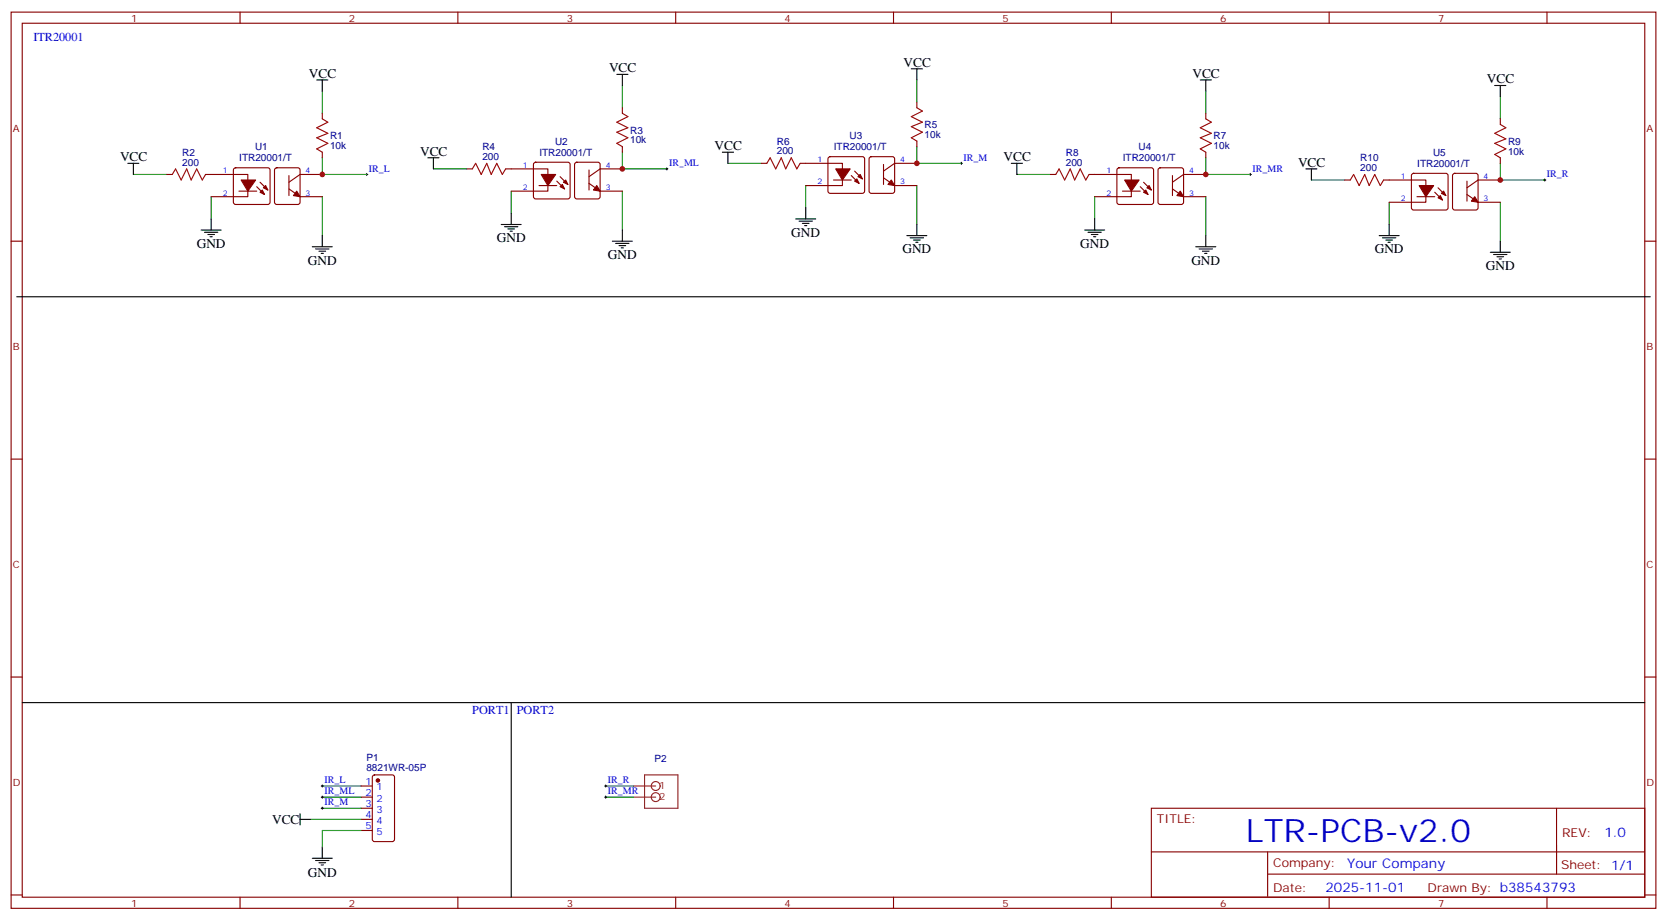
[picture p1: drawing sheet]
<svg xmlns="http://www.w3.org/2000/svg" width="529mm" height="292mm" viewBox="0 0 529 292" stroke-linecap="round" stroke-linejoin="round" font-family="sans-serif">
<g fill="none" stroke="#870000" stroke-width=".35">
<path d="M3.5 3.8h522.1v284.4h-522.1zM7.1 7.4h515v277.3h-515zM76.2 3.8v3.6M145.3 3.8v3.6M214.5 3.8v3.6M283.6 3.8v3.6M352.8 3.8v3.6M421.9 3.8v3.6M491.1 3.8v3.6M102.3 35.9v1.8M197.6 34.2v1.7M291 32.4v1.8"/>
<path d="M382.8 35.9v1.8M476.2 37.7v1.8M52.9 55.4h1.8M65.3 55.4h13.4v7h-11.7M74.3 53.4l.5-.2h10.2l.5 .2 .2 .5v10.3l-.2 .5-.5 .2h-10.2l-.5-.3-.2-.4v-10.3zM81.5 59.2l2.5 2.5M82.5 57.8l2.5 2.5M87.4 53.4l.4-.2h6.7l.5 .2 .2 .5v10.3l-.2 .5-.5 .2h-6.7l-.5-.3-.2-.4v-10.3zM91.7 59.9l3.5 2.5h7.1M91.7 55.7v6.4M102.3 55.4h-7.1l-3.5 2.4M102.3 48.3v1.8"/>
<path d="M148.2 53.6h1.7M160.5 53.6h13.4v7h-11.6M169.6 51.7l.4-.2h10.3l.5 .2 .2 .5v10.2l-.3 .5-.4 .2h-10.3l-.5-.2-.2-.5v-10.2zM171.1 58.9h5.6M176.7 57.5l2.5 2.4M177.8 56.1l2.5 2.4M182.6 51.7l.5-.2h6.7l.5 .2 .2 .5v10.2l-.2 .5-.5 .2h-6.7l-.5-.2-.2-.5v-10.2zM187 58.2l3.5 2.4h7.1M187 53.9v6.4M197.6 46.5v1.8M197.6 53.6h-7.1l-3.5 2.5M241.7 51.8h1.7"/>
<path d="M254 51.8h13.4v7.1h-11.6M263.1 49.9l.4-.2h10.3l.5 .2 .2 .5v10.2l-.3 .5-.4 .2h-10.3l-.5-.2-.2-.5v-10.2zM264.6 57.1h5.6M270.2 55.7l2.5 2.5M271.3 54.3l2.5 2.5M276.1 49.9l.5-.2h6.7l.5 .2 .2 .5v10.2l-.2 .5-.5 .2h-6.7l-.5-.2-.2-.5v-10.2zM280.5 56.4l3.5 2.5h7M280.5 52.2v6.3M291 44.8v1.7M291 51.8h-7l-3.5 2.5M333.4 55.4h1.7M345.7 55.4h13.4v7h-11.6"/>
<path d="M354.8 53.4l.4-.2h10.3l.5 .2 .2 .5v10.3l-.3 .5-.4 .2h-10.3l-.5-.3-.2-.4v-10.3zM361.9 59.2l2.5 2.5M363 57.8l2.5 2.5M367.8 53.4l.5-.2h6.7l.5 .2 .2 .5v10.3l-.2 .5-.5 .2h-6.7l-.5-.3-.2-.4v-10.3zM372.2 59.9l3.5 2.5h7.1M372.2 55.7v6.4M382.8 48.3v1.8M382.8 55.4h-7.1l-3.5 2.4M426.9 57.1h1.7M439.2 57.1h13.4v7.1h-11.6M448.3 55.2l.4-.2h10.3l.5 .2 .2 .5v10.2l-.3 .5-.4 .2h-10.3l-.5-.2-.2-.5v-10.2zM456.5 59.6l2.5 2.5"/>
<path d="M461.3 55.2l.5-.2h6.7l.5 .2 .2 .5v10.2l-.2 .5-.5 .2h-6.7l-.5-.2-.2-.5v-10.2zM465.7 57.5v6.3M476.2 57.1h-7l-3.5 2.5M476.2 50.1v1.7M3.5 76.5h3.6M75.8 60.6h5.7M356.3 60.6h5.6M449.8 62.4h5.6M455.4 61l2.5 2.5M465.7 61.7l3.5 2.5h7M522.1 76.5h3.5M3.5 145.7h3.6"/>
<path d="M522.1 145.7h3.5M3.5 214.8h3.6M522.1 214.8h3.5M114.7 249.4h3.5M114.7 252.9h3.5M114.7 256.4h3.5M114.7 260h3.5M118.4 246.1l.5-.2h5.6l.7 .4v20l-.4 .7h-5.9l-.7-.4v-20zM365.5 256.4h156.6v28.3h-156.6zM494.1 256.5v20.8M114.7 263.5h3.5M365.5 270.3h156.5"/>
<path d="M402.4 277.3h119.6M402.4 270.3v14.1M3.5 284h3.6M76.2 284.7v3.5M145.3 284.7v3.5M214.5 284.7v3.5M283.6 284.7v3.5M352.8 284.7v3.5M421.9 284.7v3.5M491.1 284.7v3.5M522.1 284h3.5"/>
</g>
<g fill="none" stroke="#000" stroke-width=".32">
<path d="M116.1 55.4h.7M116.4 55v.7M211.3 53.6h.7M211.7 53.2v.7M304.8 51.8h.7M305.2 51.5v.7M396.5 55.4h.7M396.9 55v.7M490 57.1h.7M490.4 56.8v.7M102 252.9h.7M102 249.4h.7"/>
<path d="M102 256.4h.7M102.3 249v.7M102.3 252.6v.7M102.3 256.1v.7M191.9 252.9h.7M191.9 249.4h.7M192.3 249v.7M192.3 252.6v.7"/>
</g>
<g fill="none" stroke="#008700" stroke-width=".35">
<path d="M102.3 28.9v7M197.6 27.1v7.1M291 25.4v7M382.8 28.9v7M476.2 30.7v7M42.3 55.4h10.6M102.3 50.1v5.3h14.1M137.6 53.6h10.6M197.6 48.3v5.3h14.1M231.1 51.8h10.6M255.8 58.9v7M291 46.5v5.3h14.2"/>
<path d="M291 58.9v12.3M322.8 55.4h10.6M382.8 50.1v5.3h14.1M416.3 57.1h10.6M476.2 51.8v5.3h14.2M67 62.4v7.1M102.3 62.4v12.4M162.3 60.6v7.1M197.6 60.6v12.4M347.5 62.4v7.1M382.8 62.4v12.4M441 64.2v7"/>
<path d="M476.2 64.2v12.3M98.8 260h15.9M102.3 252.9h12.4M102.3 249.4h12.4M102.3 256.4h12.4M192.3 252.9h8.8M192.3 249.4h8.8M114.7 263.5h-12.4v5.3"/>
</g>
<g fill="none" stroke="#000" stroke-width=".35">
<path d="M100.5 25.4h3.6M102.3 25.4v3.5M195.8 23.6h3.5M197.6 23.6v3.5M289.3 21.8h3.5M291 21.8v3.6M381 25.4h3.5M382.8 25.4v3.5M474.5 27.1h3.5M476.2 27.1v3.6M40.6 51.8h3.5M42.3 51.8v3.6"/>
<path d="M135.8 50.1h3.5M137.6 50.1v3.5M229.3 48.3h3.5M231.1 48.3v3.5M321 51.8h3.6M322.8 51.8v3.6M414.5 53.6h3.5M416.3 53.6v3.5M63.9 73h6.3M64.9 73.7h4.2M66 74.4h2.1M66.7 75.1h.7"/>
<path d="M67 69.5v3.5M99.1 78.3h6.4M100.2 79h4.2M101.2 79.7h2.2M102.3 74.8v3.5M159.1 71.2h6.4M160.2 71.9h4.2M161.2 72.6h2.1M161.9 73.3h.7M162.3 67.7v3.5M194.4 76.5h6.3M195.4 77.2h4.3"/>
<path d="M196.5 77.9h2.1M197.2 78.6h.7M197.6 73v3.5M252.6 69.5h6.3M253.6 70.2h4.3M254.7 70.9h2.1M255.4 71.6h.7M255.8 65.9v3.6M287.9 74.8h6.3M288.9 75.5h4.3M290 76.2h2.1M290.7 76.9h.7"/>
<path d="M291 71.2v3.6M344.3 73h6.4M345.4 73.7h4.2M346.4 74.4h2.1M347.1 75.1h.7M347.5 69.5v3.5M379.6 78.3h6.3M380.6 79h4.3M381.7 79.7h2.1M382.8 74.8v3.5M437.8 74.8h6.3M438.9 75.5h4.2"/>
<path d="M439.9 76.2h2.1M440.6 76.9h.7M441 71.2v3.6M476.2 76.5v3.5M5.3 94.2h518.6M102 80.4h.7M382.4 80.4h.7M473.1 80h6.3M474.1 80.8h4.3M475.2 81.5h2.1M475.9 82.2h.7M7.1 222.9h515"/>
<path d="M162.3 222.9v61.8M95.2 260h3.6M95.2 258.2v3.5M99.1 272.3h6.4M100.2 273h4.2M101.2 273.7h2.2M102 274.4h.7M102.3 268.8v3.5"/>
</g>
<path d="M102.3 37.7l1.8 1.1-3.6 1.7 3.6 1.8-3.6 1.4 3.6 1.8-3.6 1.7 1.8 1.1M197.6 35.9l1.7 1.1-3.5 1.8 3.5 1.7-3.5 1.4 3.5 1.8-3.5 1.8 1.8 1M291 34.2l1.8 1-3.5 1.8 3.5 1.8-3.5 1.4 3.5 1.7-3.5 1.8 1.7 1.1M382.8 37.7l1.7 1.1-3.5 1.7 3.5 1.8-3.5 1.4 3.5 1.8-3.5 1.7 1.8 1.1M476.2 39.5l1.8 1-3.5 1.8 3.5 1.8-3.5 1.4 3.5 1.7-3.5 1.8 1.7 1.1M54.7 55.4l1-1.8 1.8 3.5 1.8-3.5 1.4 3.5 1.7-3.5 1.8 3.5 1.1-1.7M149.9 53.6l1.1-1.8 1.8 3.6 1.7-3.6 1.4 3.6 1.8-3.6 1.8 3.6 1-1.8M243.4 51.8l1.1-1.7 1.7 3.5 1.8-3.5 1.4 3.5 1.8-3.5 1.7 3.5 1.1-1.8M335.1 55.4l1.1-1.8 1.8 3.5 1.7-3.5 1.4 3.5 1.8-3.5 1.8 3.5 1-1.7M428.6 57.1l1.1-1.7 1.7 3.5 1.8-3.5 1.4 3.5 1.8-3.5 1.7 3.5 1.1-1.8" fill="none" stroke="#a10000" stroke-width=".35"/>
<g fill="#870000" stroke="#870000" stroke-width=".35">
<path d="M189.4 58.9l1.1 1.7-2.1-.3z"/>
<path d="M177.8 59.2l.7-.7 .7 1.4z"/>
<path d="M178.9 57.8l.7-.7 .7 1.4z"/>
<path d="M171.8 55.4h4.6l-2.5 3.5z"/>
<path d="M282.9 57.1l1.1 1.8-2.1-.4z"/>
<path d="M272 56.8l.7 1.4-1.4-.7z"/>
<path d="M273 55.4l.8 1.4-1.5-.7z"/>
<path d="M265.3 53.6h4.6l-2.5 3.5z"/>
<path d="M374.6 60.6l1.1 1.8-2.1-.3z"/>
<path d="M363.7 60.3l.7 1.4-1.4-.7z"/>
<path d="M364.1 59.6l.7-.7 .7 1.4z"/>
<path d="M357 57.1h4.6l-2.5 3.5z"/>
<path d="M468.1 62.4l1.1 1.8-2.1-.4z"/>
<path d="M457.2 62.1l.7 1.4-1.4-.7z"/>
<path d="M457.6 61.3l.7-.7 .7 1.5z"/>
<path d="M450.5 58.9h4.6l-2.5 3.5z"/>
<path d="M94.2 60.6l1 1.8-2.1-.3z"/>
<path d="M82.5 61l.8-.7 .7 1.4z"/>
<path d="M83.6 59.6l.7-.7 .7 1.4z"/>
<path d="M76.6 57.1h4.5l-2.4 3.5z"/>
<circle cx="119.9" cy="247.6" r=".53"/>
</g>
<g fill="none" stroke="#8c2424" stroke-width=".35">
<path d="M201.1 249.4h7M201.1 252.9h7M204.6 245.9h10.6v10.5h-10.6z"/>
<circle cx="208.1" cy="252.9" r="1.41"/>
<circle cx="208.1" cy="249.4" r="1.41"/>
</g>
<g fill="#c00">
<circle cx="197.6" cy="53.6" r=".88"/>
<circle cx="291" cy="51.8" r=".88"/>
<circle cx="476.3" cy="57.1" r=".88"/>
<circle cx="382.8" cy="55.4" r=".88"/>
<circle cx="102.3" cy="55.4" r=".88"/>
</g>
<text font-size="10.2" fill="#00f" x="395.5" y="267">LTR-PCB-v2.0</text>
<g font-size="4.2">
<text x="193.3" y="22.9">VCC</text>
<text x="286.8" y="21.1">VCC</text>
<text x="98.1" y="24.7">VCC</text>
<text x="378.5" y="24.7">VCC</text>
<text x="472" y="26.4">VCC</text>
<text x="226.8" y="47.6">VCC</text>
<text x="38.1" y="51.1">VCC</text>
<text x="133.3" y="49.4">VCC</text>
<text x="318.6" y="51.1">VCC</text>
<text x="412" y="52.9">VCC</text>
<text x="157.7" y="76.9">GND</text>
<text x="251.2" y="75.1">GND</text>
<text x="62.4" y="78.6">GND</text>
<text x="97.7" y="83.9">GND</text>
<text x="193" y="82.2">GND</text>
<text x="286.5" y="80.4">GND</text>
<text x="342.9" y="78.6">GND</text>
<text x="378.2" y="83.9">GND</text>
<text x="436.4" y="80.4">GND</text>
<text x="471.7" y="85.7">GND</text>
<text x="86.4" y="261.4">VCC</text>
<text x="97.7" y="278.4">GND</text>
</g>
<g font-size="4.2" fill="#00f">
<text x="509.3" y="265.7">1.0</text>
<text x="427.7" y="275.3">Your Company</text>
<text x="420.7" y="283.1">2025-11-01</text>
</g>
<g font-size="3.9" fill="#00f">
<text x="10.6" y="13">ITR20001</text>
<text x="149.9" y="226.4">PORT1</text>
<text x="164" y="226.4">PORT2</text>
</g>
<g font-size="3.9" fill="#800">
<text x="367.2" y="261">TITLE:</text>
<text x="495.9" y="265.7">REV:</text>
<text x="404.1" y="275.2">Company:</text>
<text x="495.5" y="275.8">Sheet: 1/1</text>
<text x="404.1" y="282.9">Date:</text>
<text x="453.2" y="283">Drawn By: b38543793</text>
</g>
<g font-size="3.2" fill="#800">
<text x="41.6" y="6.8">1</text>
<text x="110.8" y="6.8">2</text>
<text x="179.9" y="6.8">3</text>
<text x="249.1" y="6.8">4</text>
<text x="318.2" y="6.8">5</text>
<text x="387.3" y="6.8">6</text>
<text x="456.5" y="6.8">7</text>
<text x="4.1" y="41.9">A</text>
<text x="522.6" y="41.9">A</text>
<text x="4.1" y="111.1">B</text>
<text x="522.6" y="111.1">B</text>
<text x="4.1" y="180.2">C</text>
<text x="522.6" y="180.2">C</text>
<text x="4.1" y="249.4">D</text>
<text x="522.6" y="249.4">D</text>
<text x="41.6" y="287.7">1</text>
<text x="110.8" y="287.7">2</text>
<text x="179.9" y="287.7">3</text>
<text x="249.1" y="287.7">4</text>
<text x="318.2" y="287.7">5</text>
<text x="387.3" y="287.7">6</text>
<text x="456.5" y="287.7">7</text>
</g>
<g font-size="3.2" fill="#000080">
<text x="293.5" y="40.6">R5</text>
<text x="81" y="47.7">U1</text>
<text x="104.8" y="47.3">10k</text>
<text x="104.8" y="44.1">R1</text>
<text x="153.1" y="47.7">R4</text>
<text x="176.2" y="46">U2</text>
<text x="200" y="45.5">10k</text>
<text x="200" y="42.4">R3</text>
<text x="246.6" y="45.9">R6</text>
<text x="264.7" y="47.7">ITR20001/T</text>
<text x="269.7" y="44.2">U3</text>
<text x="293.5" y="43.8">10k</text>
<text x="361.4" y="47.7">U4</text>
<text x="385.2" y="47.3">10k</text>
<text x="385.2" y="44.1">R7</text>
<text x="478.7" y="45.9">R9</text>
<text x="57.9" y="52.5">200</text>
<text x="57.9" y="49.4">R2</text>
<text x="76" y="51.2">ITR20001/T</text>
<text x="153.1" y="50.8">200</text>
<text x="171.2" y="49.4">ITR20001/T</text>
<text x="246.6" y="49">200</text>
<text x="338.3" y="52.5">200</text>
<text x="338.3" y="49.4">R8</text>
<text x="356.4" y="51.2">ITR20001/T</text>
<text x="431.8" y="51.2">R10</text>
<text x="449.9" y="53">ITR20001/T</text>
<text x="454.9" y="49.5">U5</text>
<text x="478.7" y="49">10k</text>
<text x="431.8" y="54.3">200</text>
<text x="116.3" y="244.7">8821WR-05P</text>
<text x="116.3" y="241.5">P1</text>
<text x="207.8" y="241.7">P2</text>
</g>
<g font-size="3.2" fill="#00f">
<text x="212.4" y="52.7">IR_ML</text>
<text x="305.9" y="50.9">IR_M</text>
<text x="117.1" y="54.5">IR_L</text>
<text x="397.6" y="54.5">IR_MR</text>
<text x="491.1" y="56.2">IR_R</text>
<text x="103" y="248.5">IR_L</text>
<text x="116" y="249">1</text>
<text x="119.5" y="250.8">1</text>
<text x="193" y="248.5">IR_R</text>
<text x="103" y="252">IR_ML</text>
<text x="103" y="255.6">IR_M</text>
<text x="116" y="252.6">2</text>
<text x="116" y="256.1">3</text>
<text x="119.5" y="254.3">2</text>
<text x="119.5" y="257.8">3</text>
<text x="193" y="252">IR_MR</text>
<text x="116" y="259.6">4</text>
<text x="116" y="263.1">5</text>
<text x="119.5" y="261.4">4</text>
<text x="119.5" y="264.9">5</text>
</g>
<g font-size="3.2" fill="#8d2323">
<text x="209.2" y="250.4">1</text>
<text x="209.2" y="254">2</text>
</g>
<g font-size="2.5" fill="#00f">
<text x="166" y="53.2">1</text>
<text x="192.3" y="53.2">4</text>
<text x="259.5" y="51.5">1</text>
<text x="285.8" y="51.5">4</text>
<text x="70.8" y="55">1</text>
<text x="97" y="55">4</text>
<text x="259.5" y="58.5">2</text>
<text x="285.8" y="58.5">3</text>
<text x="351.2" y="55">1</text>
<text x="377.5" y="55">4</text>
<text x="444.7" y="56.8">1</text>
<text x="471" y="56.8">4</text>
<text x="70.8" y="62.1">2</text>
<text x="97" y="62.1">3</text>
<text x="166" y="60.3">2</text>
<text x="192.3" y="60.3">3</text>
<text x="351.2" y="62.1">2</text>
<text x="377.5" y="62.1">3</text>
<text x="444.7" y="63.8">2</text>
<text x="471" y="63.8">3</text>
</g>
</svg>
